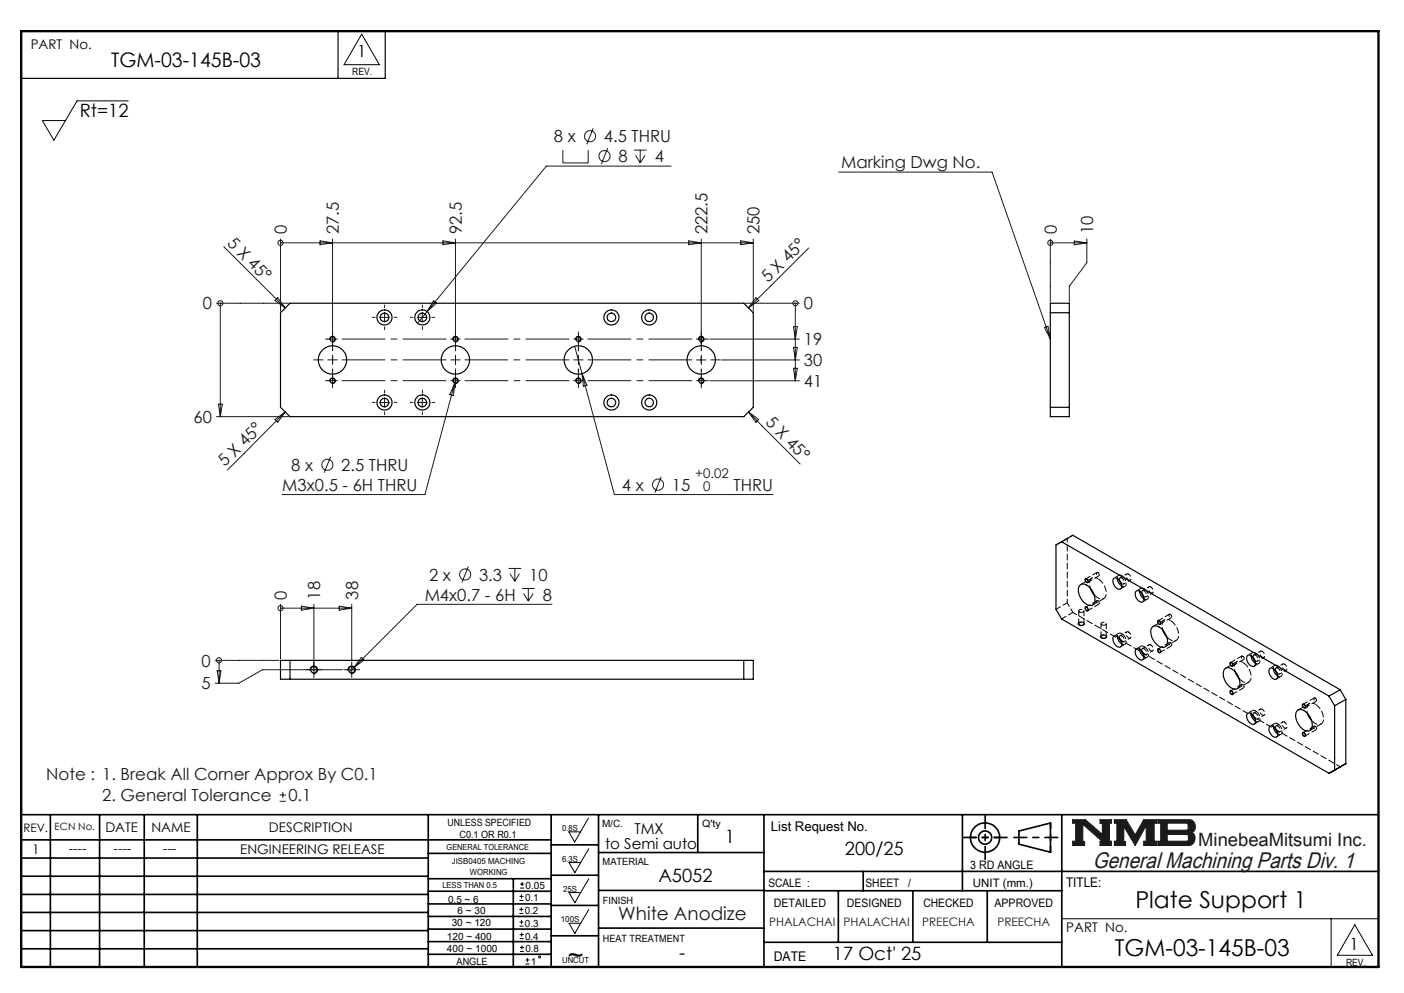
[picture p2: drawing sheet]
<svg xmlns="http://www.w3.org/2000/svg" width="297mm" height="210mm" viewBox="0 0 297 210" stroke-linecap="round" stroke-linejoin="round" font-family="sans-serif">
<g fill="none" stroke="#000" stroke-width=".35">
<path d="M4.5 172.3h287.1M4.5 177.6h112.1M10.7 172.3v32.2M21.1 172.3v32.2M30.5 172.3v32.2M41.7 172.3v32.2M90.6 172.3v32.2M116.6 172.3v32.2M116.6 178.7h10M126.6 172.3v32.2M147.6 172.3v8M161.6 172.3v32.2"/>
<path d="M203.6 172.3v16.1M215.5 175.7l6.7-1.6v6.1l-6.7-1.7zM224.6 172.3v32.2M4.5 185.3h86.1M4.5 181.5h86.1M4.5 189.2h86.1M4.5 193h86.1M4.5 196.8h86.1M90.6 199.1h26M90.6 193.8h26M90.6 188.5h26M90.6 191.2h26"/>
<path d="M90.6 180.5h26M90.6 185.8h26M90.6 196.5h26M108.6 185.8v18.5M116.6 185.1h10M116.6 191.5h10M116.6 197.9h10M126.6 196.3h35M126.6 188.3h35M126.6 180.3h35M161.6 184.3h130M161.6 199.3h63"/>
<path d="M161.6 188.4h63M177.3 188.4v10.9M182.6 184.3v4.1M193.1 188.4v10.9M208.8 188.4v10.9M4.5 200.7h86.1M90.6 201.8h26"/>
<circle cx="208.4" cy="177.1" r="3.1"/>
<circle cx="208.4" cy="177.1" r="1.4"/>
</g>
<path d="M226.9 173.3h2.7l3.6 3.2v-2.4h-.5v-.8h2.4v.8h-.4v3.8h.4v.9h-2.4v-.9h.5l-4.1-3.6v3.6h.3v.9h-2.5v-.9h.6v-3.8h-.6zM235.7 173.3h2.5l1.9 3.3 1.8-3.3h2.8v.8h-.5v3.8h.5v.9h-2.8v-.9h.6v-3.3l-2.4 4.2-2.4-4v3.2h.4v.8h-2.4v-.9h.6v-3.8h-.6zM244.9 173.3h6.6a1.48 1.48 0 0 1 1.3 1.2 1.48 1.48 0 0 1-.7 1.6 1.48 1.48 0 0 1 .7 1.6 1.48 1.48 0 0 1-1.4 1.1h-6.5v-.9h.6v-3.8h-.6zM246.9 174.1h4.1l.3 .2v1l-.3 .3h-4.1zM246.9 176.5h4.2l.3 .3v.8l-.4 .3h-4.1z" fill="none" stroke="#191924" stroke-width=".21"/>
<path d="M76.5 7.2l3.8 6.5h-7.5zM120.3 175.9h2.5l-1.2 2.2zM124.5 173l-1.7 2.9M124.5 179.5l-1.7 2.9M120.4 182.4h2.4l-1.2 2.2zM120.4 188.8h2.4l-1.2 2.1zM120.4 195.3h2.4l-1.2 2.1zM124.5 185.9l-1.7 2.9M124.5 192.4l-1.7 2.9M224.6 194.3h67M281.6 194.3v10.2M286.6 195.6l3.7 6.4h-7.4z" fill="none" stroke="#000" stroke-width=".21"/>
<path d="M4.5 6.6h287.1" fill="none" stroke="#000" stroke-width=".21" stroke-dasharray="6.3 1.3 1.3 1.3" stroke-dashoffset="1.9"/>
<path d="M71.5 6.6v10M81.5 6.6v10h-77" fill="none" stroke="#000" stroke-width=".25"/>
<path d="M205.3 177.1h6.2M222.2 174v6.2" fill="none" stroke="#000" stroke-width=".35" stroke-dasharray="15.2 1.3 1.3 1.3" stroke-dashoffset="14.1"/>
<path d="M203.8 177.1h9.2M208.4 172.5v9.2M214.5 177.1h9.3" fill="none" stroke="#000" stroke-width=".35" stroke-dasharray="15.2 1.3 1.3 1.3" stroke-dashoffset="12.5"/>
<path d="M4.5 6.6h287.1v197.9h-287.1z" fill="none" stroke="#000" stroke-width=".5"/>
<path d="M226.9 173.3v.8h.6v3.8h-.6v.9h2.5v-.9h-.3v-3.6l4.1 3.6h-.5v.9h2.4v-.9h-.4v-3.8h.4v-.8h-2.4v.8h.5v2.4l-3.6-3.2zM235.7 173.3v.8h.6v3.8h-.6v.9h2.4v-.8h-.4v-3.2l2.4 4 2.4-4.2v3.3h-.6v.9h2.8v-.9h-.5v-3.8h.5v-.8h-2.8l-1.8 3.3-1.9-3.3zM246.9 176.5h4.2l.3 .2v1l-.3 .2h-4.2zM244.9 173.3v.8h.6v3.8h-.6v.9h6.9l.7-.5 .3-.9-.1-.7-.6-.6a1.48 1.48 0 0 0 .7-1.6 1.48 1.48 0 0 0-1.3-1.2zM246.9 174.1h4.1l.3 .2v1.1l-.2 .2h-4.2z" fill-rule="evenodd" fill="#191924"/>
<g fill="none" stroke="#191924" stroke-width=".21">
<path d="M119.1 31.7v2.8h5.3v-2.8M125.5 27.1l-1.4 3.4M128.6 31.3l-1.4 3.4M134.1 31.7h2.7M134.4 32.8l1 1.7M135.4 31.7v2.8M136.5 32.8l-1.1 1.7M142 35.1h-26.4l-25.3 30.8M177.4 36.4h32.5l12.3 35.2M47.3 52.2l13 12.9M59.3 51.4h.1M59.3 50.5v15.3"/>
<path d="M59.3 51.4h100M67.7 50.9l2.6 .5-2.6 .3zM70.3 50.5v22.4M93.7 50.9l2.6 .5-2.6 .3zM96.3 50.5v22.4M145.7 50.9l2.6 .5-2.6 .3zM148.3 50.5v22.4M156.7 50.9l2.6 .5-2.6 .3zM159.3 50.5v15.3M171.1 52.4l-12.8 12.7M222.2 51.4h.1M222.2 51.4h7.7"/>
<path d="M222.2 50.5v13.3M227.3 51l2.6 .4-2.6 .4zM229.9 50.5v5.1l-3.7 4.9v3.3M45.8 64.1h15.2M46.6 64.1v24M46.6 64.1h.1M58.7 63l1.6 2.1-2.1-1.5zM80.3 67.1h2M81.4 66.1v2M88.3 67.1h2M89.3 66.1v2M90.3 65.9l-2 2.5"/>
<path d="M91.7 63.6l.7 .5-2.1 1.8zM121.6 73.2l8.4 31.4h33.5M123.1 79l1.1 2.5-.8 .2zM147.3 71.7h2M147.3 76.1h2M148.3 75.1v2M150.1 71.7h19M152.6 76.1h16.5M157.6 64.1h11.5M159.9 63l.6 .6-2.2 1.5zM167.9 69.1h.8l-.5 2.6zM167.9 73.5h.8l-.5 2.6z"/>
<path d="M167.9 77.9h.8l-.5 2.6zM168.2 64.1h.1M168.2 64.1v16.4M220.9 69.3l.8-.3 .5 2.6zM45.8 88.1h15.2M46.2 85.5h.8l-.4 2.6zM58.2 88.7l2.1-1.6-1.5 2.2zM60.3 87.1l-12.2 12.3M69.9 96.6l-1.3 3.4M80.3 85.1h2M81.4 84.1v2M88.3 85.1h2"/>
<path d="M89.3 84.1v2M96.2 81l-6.3 23.6h-30.2M96.2 81l-.3 2.7-.8-.2zM96.4 80l-.2 1M150.1 80.5h19M158.3 87.1l2.2 1.6-.6 .6zM158.3 87.1l11 11M99.1 119.8l-1.4 3.4M139.9 100.8l-1.4 3.4M45.5 139.7h13.5M46.4 139.7v4.8M46.4 139.7h.1"/>
<path d="M59.3 128.6h.1M59.3 127.8v11.5M59.3 128.6h15.1M63.7 128.2l2.7 .4-2.7 .4zM66.4 127.8v14.9M71.8 128.2l2.6 .4-2.6 .4zM74.4 127.8v11.9M76.4 139l.6 .6-2.1 1.6zM107.6 120.2h2.6M107.9 121.3l1 1.6M108.9 120.2v2.7M109.9 121.3l-1 1.6"/>
<path d="M110.4 124.5h2.7M110.8 125.5l1 1.6M111.8 124.5v2.6M112.8 125.5l-1 1.6M116.8 127.8h-28.6l-13.3 13.4M45.9 141.8h.8l-.3 2.7zM72.4 141.6h-16.9l-5 2.9h-5M73.4 141.6h2M74.4 140.6v2.1M74.9 141.2l-1 .9M59.2 169.5h1.3M59.2 168.1h1.3"/>
<path d="M59.8 167.5v1.3"/>
<circle cx="124.8" cy="28.8" r="1.18"/>
<circle cx="127.9" cy="33" r="1.18"/>
<circle cx="59.3" cy="51.4" r=".54"/>
<circle cx="222.2" cy="51.4" r=".55"/>
<circle cx="46.6" cy="64.1" r=".55"/>
<circle cx="168.3" cy="64.1" r=".54"/>
<circle cx="69.2" cy="98.3" r="1.18"/>
<circle cx="139.2" cy="102.5" r="1.17"/>
<circle cx="46.3" cy="139.6" r=".54"/>
<circle cx="59.3" cy="128.6" r=".54"/>
<circle cx="98.4" cy="121.5" r="1.18"/>
</g>
<g fill="none" stroke="#000" stroke-width=".21">
<path d="M27.1 21.3h-10.8l-4.9 8.4-2.4-4.2h4.9M69.7 71.9a.61 .61 0 0 1 .6-.8 .61 .61 0 0 1 .6 .7 .61 .61 0 0 1-.7 .5M95.7 71.9a.61 .61 0 0 1 .6-.8 .61 .61 0 0 1 .6 .7 .61 .61 0 0 1-.7 .5M121.7 71.9a.61 .61 0 0 1 .6-.8 .61 .61 0 0 1 .6 .7 .61 .61 0 0 1-.7 .5M147.7 71.9a.61 .61 0 0 1 .6-.8 .61 .61 0 0 1 .6 .7 .61 .61 0 0 1-.7 .5M69.7 80.7a.6 .6 0 0 1 .6-.8 .6 .6 0 0 1 .6 .7 .6 .6 0 0 1-.7 .5M95.7 80.7a.6 .6 0 0 1 .6-.8 .6 .6 0 0 1 .6 .7 .6 .6 0 0 1-.7 .5M121.7 80.7a.6 .6 0 0 1 .6-.8 .6 .6 0 0 1 .6 .7 .6 .6 0 0 1-.7 .5M147.7 80.7a.6 .6 0 0 1 .6-.8 .6 .6 0 0 1 .6 .7 .6 .6 0 0 1-.7 .5M228.1 131.8a.66 .66 0 0 1 .8-.3 .66 .66 0 0 1 .4 .6 .75 .75 0 0 1-1.2-.3zM229.6 122.4a.5 .5 0 0 1 .5 .2 .5 .5 0 0 1-.1 .7l-.4-.5zM229.6 128.4a.49 .49 0 0 1 .5 .2 .49 .49 0 0 1-.1 .6l-.4-.4z"/>
<path d="M232.9 134.4a.72 .72 0 0 1 1.2 .4 .73 .73 0 0 1-.7 .3 .73 .73 0 0 1-.6-.6zM244.9 131.3a.48 .48 0 0 1 .6 .2 .48 .48 0 0 1-.2 .6l-.4-.3zM244.9 137.3a.5 .5 0 0 1 .5 .2 .5 .5 0 0 1 0 .6l-.4-.3zM65.6 141.8a.8 .8 0 0 1 .7-1 .8 .8 0 0 1 .9 .9 .8 .8 0 0 1-1 .7M73.6 141.8a.79 .79 0 0 1 .7-.9 .79 .79 0 0 1 .9 .8 .79 .79 0 0 1-1 .7M260.2 140.1a.46 .46 0 0 1 .6 .2 .46 .46 0 0 1-.2 .6l-.4-.3zM260.2 146a.5 .5 0 0 1 .6 .3 .5 .5 0 0 1-.2 .6l-.4-.4zM275.6 148.9a.51 .51 0 0 1 .5 .3 .51 .51 0 0 1-.1 .6l-.5-.4zM275.6 154.9a.51 .51 0 0 1 .5 .3 .51 .51 0 0 1-.1 .6l-.4-.4zM109.9 193.2h.8M109.9 192.3h.8M109.9 195.9h.8"/>
<path d="M109.9 195h.8M109.9 190.4h.8M109.9 189.6h.8M109.9 198.5h.9M109.9 197.7h.9M110 187.8h.9M110 187h.9M110.3 191.9v.8M110.3 189.2v.8M110.3 194.6v.8M110.3 197.2v.9M110.4 199.9v.9"/>
<path d="M110.5 186.5v.9M110 201.2h.8M110 200.4h.8M111.2 203.9h.8M111.2 203h.8M111.6 202.6v.8"/>
<circle cx="114.1" cy="202.4" r=".21"/>
</g>
<g fill="none" stroke="#191924" stroke-width=".21" stroke-dasharray="15.2 1.3 1.3 1.3">
<path d="M68.4 76.1h-2M69.4 71.7h-.5M70.4 71.7v-1M70.4 71.7h-1M70.4 71.7v1M70.4 71.7h1M70.4 70.7v-.5M70.4 76.1v-1M70.4 76.1h-1M70.4 76.1v1M70.4 76.1h1M70.4 74.1v-2"/>
<path d="M70.4 78.1v2M79.4 67.1h-.6M81.4 65.1v-.6M81.4 69.1v.6M83.4 67.1h.6M87.4 67.1h-.6M89.4 65.1v-.6M89.4 69.1v.6M91.4 67.1h.6M96.4 71.7v-1M96.4 71.7h-1M96.4 71.7v1"/>
<path d="M96.4 71.7h1M96.4 70.7v-.5M96.4 76.1v-1M96.4 76.1h-1M96.4 76.1v1M96.4 76.1h1M96.4 74.1v-2M96.4 78.1v2M122.4 71.7v-1M122.4 71.7h-1M122.4 71.7v1M122.4 71.7h1"/>
<path d="M122.4 70.7v-.5M122.4 76.1v-1M122.4 76.1h-1M122.4 76.1v1M122.4 76.1h1M122.4 74.1v-2M122.4 78.1v2M148.4 70.7v-.5M148.4 74.1v-2M148.4 78.1v2M149.4 71.7h.5M150.4 76.1h2"/>
<path d="M69.4 80.5h-.5M70.4 80.5v-1M70.4 80.5h-1M70.4 80.5v1M70.4 80.5h1M70.4 81.5v.5M79.4 85.1h-.6M81.4 83.1v-.6M81.4 87.1v.6M83.4 85.1h.6M87.4 85.1h-.6M89.4 83.1v-.6"/>
<path d="M89.4 87.1v.6M91.4 85.1h.6M96.4 80.5v-1M96.4 80.5h-1M96.4 80.5v1M96.4 80.5h1M96.4 81.5v.5M122.4 80.5v-1M122.4 80.5h-1M122.4 80.5v1M122.4 80.5h1M122.4 81.5v.5"/>
<path d="M148.4 80.5v-1M148.4 80.5h-1M148.4 80.5v1M148.4 80.5h1M148.4 81.5v.5M149.4 80.5h.5M65.4 141.6h-.7M66.4 140.6v-.6M66.4 142.6v.7M67.4 141.6h.7M73.4 141.6h-.7M74.4 140.6v-.6"/>
<path d="M74.4 142.6v.7M75.4 141.6h.7"/>
</g>
<path d="M70.4 78.5v-4.8M96.4 78.5v-4.8M122.4 78.5v-4.8M148.4 78.5v-4.8" fill="none" stroke="#191924" stroke-width=".21" stroke-dasharray="15.2 1.3 1.3 1.3" stroke-dashoffset="14.7"/>
<path d="M72.4 71.7h22M72.4 76.1h22M98.4 71.7h22M98.4 76.1h22M124.4 71.7h22M124.4 76.1h22M72.4 80.5h22M98.4 80.5h22M124.4 80.5h22" fill="none" stroke="#191924" stroke-width=".21" stroke-dasharray="15.2 1.3 1.3 1.3" stroke-dashoffset="6.1"/>
<g fill="none" stroke="#000" stroke-width=".25">
<path d="M61.3 64.1h96l2 2v20l-2 2h-96l-2-2v-20zM222.2 64.1h4v24h-4zM222.2 66.1h4M222.2 86.1h4M224.6 114.6l-1.2 .6v13.7l1.2 2 56.5 32.6M224.6 114.6l56.5 32.6M224.6 114.6l2.3-1.4 56.6 32.7M59.3 139.7h100v3.9h-100zM61.3 139.7v3.9M157.3 139.7v3.9M228.5 123.7a1.77 1.77 0 0 1 2.4 1 2.86 2.86 0 0 1 .5 3.1 1.61 1.61 0 0 1-2.4-.8 2.85 2.85 0 0 1-.5-3.3zM229.6 122.5a.39 .39 0 0 1 .5 .2 .39 .39 0 0 1-.1 .5l-.3-.3z"/>
<path d="M229.7 128.4a.42 .42 0 0 1 .4 .3 .42 .42 0 0 1-.1 .5l-.4-.4zM230.6 124.4l.9 1.4M235.5 122.4a1.18 1.18 0 0 1 1.7 1 .73 .73 0 0 1-.1 1.1 .73 .73 0 0 1-1.1-.2 1.83 1.83 0 0 1-.5-1.9zM235.5 134.7a.87 .87 0 0 1 1.4 .4 1.11 1.11 0 0 1 0 1.8 1.8 1.8 0 0 1-1.4-2.2zM236.4 122.3a1.97 1.97 0 0 0 .9 1.7M236.4 134.6a1.97 1.97 0 0 0 .9 1.6M236.8 122.7l.4 .7M236.8 134.9l.4 .8M240.2 125.1a1.15 1.15 0 0 1 1.7 1 .72 .72 0 0 1 .1 .9 .72 .72 0 0 1-.8 .3 1.82 1.82 0 0 1-1-2.2zM240.3 137.3a1.47 1.47 0 0 1 1.7 1.5 .65 .65 0 0 1-.4 .8 .65 .65 0 0 1-.8-.4 1.62 1.62 0 0 1-.5-1.9zM241.1 125.1a2.06 2.06 0 0 0 .9 1.6M241.1 137.3a2.06 2.06 0 0 0 .9 1.6"/>
<path d="M241.5 125.4l.4 .7M241.5 137.6l.4 .8M243.6 132.8a1.19 1.19 0 0 1 1.9 0 3.2 3.2 0 0 1 1.2 3.8 1.41 1.41 0 0 1-2.2-.5 3.3 3.3 0 0 1-.9-3.3zM244.9 137.3a.4 .4 0 0 1 .5 .2 .4 .4 0 0 1-.1 .5l-.2-.1zM245 131.3a.43 .43 0 0 1 .4 .3 .43 .43 0 0 1-.1 .4l-.4-.4zM246 133.2l.8 1.5M263.9 138.6a1.42 1.42 0 0 1 1.7 1.6 .65 .65 0 0 1-.5 .8 .65 .65 0 0 1-.8-.4 1.65 1.65 0 0 1-.4-2zM264.7 138.6a2.05 2.05 0 0 0 .9 1.7M265.1 139l.4 .7M259.1 141.4a1.85 1.85 0 0 1 2.4 1 2.56 2.56 0 0 1 .3 3.2 2 2 0 0 1-2.4-1.2 2.58 2.58 0 0 1-.3-3zM260.2 140.2a.39 .39 0 0 1 .5 .2 .39 .39 0 0 1-.1 .5l-.3-.3zM260.2 146.2a.39 .39 0 0 1 .5 .1 .39 .39 0 0 1-.1 .6l-.3-.3z"/>
<path d="M261.3 142.1l.8 1.4M263.9 150.9a1.47 1.47 0 0 1 1.7 1.6 .65 .65 0 0 1-.5 .7 .65 .65 0 0 1-.8-.3 1.62 1.62 0 0 1-.4-2zM264.7 150.9a2.06 2.06 0 0 0 .9 1.6M265.1 151.3l.4 .7M268.6 153.6a1.47 1.47 0 0 1 1.7 1.6 .65 .65 0 0 1-.4 .8 .65 .65 0 0 1-.8-.4 1.51 1.51 0 0 1-.5-2zM268.6 141.3a1.47 1.47 0 0 1 1.7 1.6 .65 .65 0 0 1-.4 .8 .65 .65 0 0 1-.8-.4 1.53 1.53 0 0 1-.5-2zM269.3 141.4a2.22 2.22 0 0 0 1 1.6M269.3 153.6a2.22 2.22 0 0 0 1 1.6M269.8 141.7l.4 .7M269.8 154l.4 .7M274.4 150.3a1.55 1.55 0 0 1 2.2 .6 3.1 3.1 0 0 1 .7 3.4 1.41 1.41 0 0 1-2.1-.5 2.99 2.99 0 0 1-.8-3.5zM275.6 149a.39 .39 0 0 1 .4 .2 .39 .39 0 0 1-.1 .5l-.3-.2z"/>
<path d="M275.6 155a.39 .39 0 0 1 .4 .2 .39 .39 0 0 1-.1 .5l-.3-.3zM276.6 150.9l.8 1.5M281.1 147.2l1.2 2.1M282.3 149.3v13.6M283.5 145.9l-2.4 1.3M283.5 145.9l1.2 2M284.7 147.9l-2.4 1.4M284.7 147.9v13.6M282.3 162.9l-1.2 .6M284.7 161.5l-2.4 1.4M284.7 161.5l-3.6 2"/>
<circle cx="70.3" cy="76.1" r="3"/>
<circle cx="70.3" cy="71.7" r=".5"/>
<circle cx="81.3" cy="67.1" r="1.6"/>
<circle cx="81.3" cy="67.1" r=".92"/>
<circle cx="89.3" cy="67.1" r="1.6"/>
<circle cx="89.3" cy="67.1" r=".92"/>
<circle cx="96.3" cy="76.1" r="3"/>
<circle cx="96.3" cy="71.7" r=".5"/>
<circle cx="122.3" cy="76.1" r="3"/>
<circle cx="122.3" cy="71.7" r=".5"/>
<circle cx="129.3" cy="67.1" r="1.6"/>
<circle cx="129.3" cy="67.1" r=".92"/>
<circle cx="137.3" cy="67.1" r=".91"/>
<circle cx="137.3" cy="67.1" r="1.6"/>
<circle cx="148.3" cy="76.1" r="3"/>
<circle cx="148.3" cy="71.7" r=".5"/>
<circle cx="70.3" cy="80.5" r=".5"/>
<circle cx="81.3" cy="85.1" r="1.6"/>
<circle cx="81.3" cy="85.1" r=".9"/>
<circle cx="89.3" cy="85.1" r="1.6"/>
<circle cx="89.3" cy="85.1" r=".9"/>
<circle cx="96.3" cy="80.5" r=".5"/>
<circle cx="122.3" cy="80.5" r=".5"/>
<circle cx="129.3" cy="85.1" r="1.6"/>
<circle cx="129.3" cy="85.1" r=".9"/>
<circle cx="137.3" cy="85.1" r=".89"/>
<circle cx="137.3" cy="85.1" r="1.6"/>
<circle cx="148.3" cy="80.5" r=".5"/>
<circle cx="66.4" cy="141.7" r=".66"/>
<circle cx="74.4" cy="141.6" r=".65"/>
</g>
<g fill="none" stroke="#000" stroke-width=".21" stroke-dasharray="1.3 .6" stroke-dashoffset=".7">
<path d="M226.9 113.2l-1.1 .7M232.3 122.4a1.12 1.12 0 0 0-1.4-.1 1.12 1.12 0 0 0-.4 1.3l.2 .8M237.3 121.8a.57 .57 0 0 0-.6-.1 .57 .57 0 0 0-.3 .6M237.3 134a.57 .57 0 0 0-.6-.1 .57 .57 0 0 0-.3 .6M238.7 121.4a.44 .44 0 0 0-.5 .2 .44 .44 0 0 0 .1 .6 .48 .48 0 0 0 .4 .5 .48 .48 0 0 0 .6-.3l-.2-.5-.4-.5M238.7 133.7a.44 .44 0 0 0-.5 .2 .44 .44 0 0 0 .1 .5 .48 .48 0 0 0 .4 .5 .48 .48 0 0 0 .6-.2l-.2-.6-.4-.4M242 124.5a.58 .58 0 0 0-.6-.1 .58 .58 0 0 0-.3 .6M242 136.7a.58 .58 0 0 0-.6 0 .58 .58 0 0 0-.3 .6M243.4 124.1a.44 .44 0 0 0-.5 .2 .44 .44 0 0 0 .1 .6 .48 .48 0 0 0 .4 .5 .48 .48 0 0 0 .6-.3l-.2-.5-.4-.5M243.4 136.4a.44 .44 0 0 0-.5 .2 .44 .44 0 0 0 .1 .6 .48 .48 0 0 0 .4 .5 .48 .48 0 0 0 .6-.3l-.2-.6-.4-.4M247.6 131.2a1.12 1.12 0 0 0-1.4 0 1.12 1.12 0 0 0-.4 1.3l.2 .7M265.6 138.1a.58 .58 0 0 0-.7-.1 .58 .58 0 0 0-.2 .6"/>
<path d="M267 137.7a.44 .44 0 0 0-.6 .2 .44 .44 0 0 0 .2 .6 .48 .48 0 0 0 .4 .5 .48 .48 0 0 0 .5-.3l-.1-.5-.4-.5M262.9 140.1a1.12 1.12 0 0 0-1.4-.1 1.12 1.12 0 0 0-.4 1.3l.2 .8M265.6 150.3a.58 .58 0 0 0-.7 0 .58 .58 0 0 0-.2 .6M267 150a.44 .44 0 0 0-.6 .2 .44 .44 0 0 0 .2 .6 .48 .48 0 0 0 .4 .5 .48 .48 0 0 0 .5-.3l-.1-.6-.4-.4M270.3 140.8a.57 .57 0 0 0-.6-.1 .57 .57 0 0 0-.3 .7M270.3 153.1a.57 .57 0 0 0-.6-.1 .57 .57 0 0 0-.3 .6M271.7 140.5a.44 .44 0 0 0-.5 .2 .44 .44 0 0 0 .1 .5 .48 .48 0 0 0 .4 .5 .48 .48 0 0 0 .6-.2l-.2-.6-.4-.4M271.7 152.7a.44 .44 0 0 0-.5 .2 .44 .44 0 0 0 .1 .6 .48 .48 0 0 0 .4 .5 .48 .48 0 0 0 .6-.3l-.2-.5-.4-.5M278.2 148.9a1.12 1.12 0 0 0-1.4 0 1.12 1.12 0 0 0-.3 1.3l.1 .7"/>
</g>
<path d="M231.5 125.8a1.55 1.55 0 0 0 2.2 .6 3.3 3.3 0 0 0-1.4-4M246.8 134.7a1.55 1.55 0 0 0 2.3 .5 3.3 3.3 0 0 0-1.5-4M262.1 143.5a1.55 1.55 0 0 0 2.3 .6 3.3 3.3 0 0 0-1.5-4M277.5 152.3a1.55 1.55 0 0 0 2.2 .6 3.3 3.3 0 0 0-1.5-4" fill="none" stroke="#000" stroke-width=".21" stroke-dasharray="1.3 .6" stroke-dashoffset="-.2"/>
<g fill="none" stroke="#000" stroke-width=".21" stroke-dasharray="1.3 .6" stroke-dashoffset=".5">
<path d="M225.8 113.9v13.6M232.3 121.1l-.2-.1a.39 .39 0 0 0-.1 .5 .39 .39 0 0 0 .5 .2l-.2-.6M232.3 127.1l-.2-.1a.39 .39 0 0 0-.1 .5 .39 .39 0 0 0 .5 .2l-.2-.6M236.7 121.7l-1 .5M236.7 133.9l-1 .6M237 124.5l1-.5M237 136.8l1-.6M237.3 122.2h-.4l-.1 .5M237.3 134.5h-.4l-.1 .4M241.4 124.4l-1 .6M241.4 136.7l-1 .5M241.8 127.3l.9-.6"/>
<path d="M241.8 139.5l.9-.5M242 125l-.4-.1-.1 .5M242 137.2h-.4l-.1 .4M247.6 129.9h-.1a.39 .39 0 0 0-.1 .5 .39 .39 0 0 0 .4 .1l-.2-.6M247.6 135.9h-.1a.39 .39 0 0 0-.1 .5 .39 .39 0 0 0 .4 .1l-.2-.6M262.9 138.8l-.1-.1a.39 .39 0 0 0-.1 .5 .39 .39 0 0 0 .5 .2l-.3-.6M264.9 138l-.9 .6M265.6 138.6l-.4-.1-.1 .5M262.9 144.8l-.1-.1a.39 .39 0 0 0-.1 .5 .39 .39 0 0 0 .5 .2l-.3-.6M264.9 150.3l-.9 .5M265.3 140.9l1-.6M265.3 153.1l1-.5"/>
<path d="M265.6 150.8h-.4l-.1 .4M269.7 140.7l-1 .6M269.7 153l-1 .5M270 143.6l1-.6M270 155.8l1-.5M270.3 141.3h-.4l-.1 .4M270.3 153.5h-.4l-.1 .5M278.2 147.6h-.1a.39 .39 0 0 0-.1 .5 .39 .39 0 0 0 .5 .1l-.3-.6M278.2 153.6h-.1a.39 .39 0 0 0-.1 .5 .39 .39 0 0 0 .5 .1l-.3-.6"/>
</g>
<path d="M237.3 123.9a.63 .63 0 0 0 .8 0 .63 .63 0 0 0 .1-.8l-.3-.8-.6-.5M237.3 136.2a.63 .63 0 0 0 .8-.1 .63 .63 0 0 0 .1-.8l-.3-.7-.6-.6M242 126.7a.63 .63 0 0 0 .9-.1 .63 .63 0 0 0 0-.8l-.3-.8-.6-.5M242 138.9a.63 .63 0 0 0 .9 0 .63 .63 0 0 0 0-.9l-.3-.7-.6-.6M265.6 140.3a.63 .63 0 0 0 .8-.1 .63 .63 0 0 0 .1-.8l-.3-.8-.6-.5M265.6 152.5a.63 .63 0 0 0 .8 0 .63 .63 0 0 0 .1-.8l-.3-.8-.6-.6M270.3 143a.63 .63 0 0 0 .8-.1 .63 .63 0 0 0 .1-.8l-.3-.7-.6-.6M270.3 155.2a.63 .63 0 0 0 .8 0 .63 .63 0 0 0 .1-.8l-.3-.8-.6-.5" fill="none" stroke="#000" stroke-width=".21" stroke-dasharray="1.3 .6" stroke-dashoffset="-.1"/>
<path d="M237.2 123.4a.39 .39 0 0 0 .6 0 .39 .39 0 0 0 0-.5l-.5-.7M237.2 135.6a.39 .39 0 0 0 .6 .1 .39 .39 0 0 0 0-.6l-.5-.6M241.9 126.1a.39 .39 0 0 0 .6 .1 .39 .39 0 0 0 0-.6l-.5-.6M241.9 138.4a.39 .39 0 0 0 .6 0 .39 .39 0 0 0 0-.6l-.5-.6M265.5 139.7a.39 .39 0 0 0 .6 .1 .39 .39 0 0 0 0-.6l-.5-.6M265.5 152a.39 .39 0 0 0 .6 0 .39 .39 0 0 0 0-.6l-.5-.6M270.2 142.4a.39 .39 0 0 0 .6 .1 .39 .39 0 0 0 0-.6l-.5-.6M270.2 154.7a.39 .39 0 0 0 .6 0 .39 .39 0 0 0 0-.5l-.5-.7" fill="none" stroke="#000" stroke-width=".21" stroke-dasharray="1.3 .6" stroke-dashoffset=".6"/>
<path d="M225.8 127.5l1.1 2M226.9 129.5l56.6 32.7" fill="none" stroke="#000" stroke-width=".21" stroke-dasharray="1.3 .6" stroke-dashoffset=".4"/>
<g fill="none" stroke="#000" stroke-width=".21" stroke-dasharray="1.3 .6" stroke-dashoffset=".2">
<path d="M223.4 115.2l2.4-1.3M223.4 128.8l2.4-1.3M224.6 130.9l2.3-1.4M228.2 129.2v2.7M228.4 129.4l-.1-.1a.51 .51 0 0 1 .4-.4 .51 .51 0 0 1 .6 .4l-.4 .2-.5-.1M228.4 132.1h-.1a.51 .51 0 0 1 .4-.5 .51 .51 0 0 1 .6 .4l-.4 .2-.5-.1M229.3 131.9v-2.7M230.1 123.1l2.4-1.3M230.1 129.1l2.4-1.3M231 122.2l-2.4 1.4M231.1 127.9l2.4-1.3M232 121.1l-2.3 1.3"/>
<path d="M232 127l-2.3 1.4M232.9 131.9v2.7M233.1 132.1h-.1a.51 .51 0 0 1 .5-.5 .51 .51 0 0 1 .5 .4l-.4 .2-.5-.1M233.1 134.9l-.1-.1a.51 .51 0 0 1 .5-.5 .51 .51 0 0 1 .5 .5l-.4 .1h-.5M234 134.6v-2.7M245.4 132l2.4-1.4M245.4 138l2.4-1.4M246.3 131.1l-2.3 1.4M246.5 136.8l2.3-1.4M247.4 129.9l-2.4 1.4M247.4 135.9l-2.4 1.3M261.6 139.9l-2.3 1.4"/>
<path d="M262.7 138.7l-2.4 1.4M260.7 140.8l2.4-1.3M260.7 146.8l2.4-1.3M261.8 145.6l2.3-1.3M262.7 144.7l-2.4 1.4M276.1 149.7l2.3-1.4M276.1 155.7l2.3-1.4M277 148.8l-2.4 1.3M277.1 154.5l2.4-1.4M278 147.6l-2.4 1.4M278 153.6l-2.4 1.3"/>
</g>
<g fill="none" stroke="#000" stroke-width=".21" stroke-dasharray="1.3 .6" stroke-dashoffset=".8">
<path d="M237.7 123.5l1.4-.8M237.7 135.7l1.4-.8M238.4 121.4l-1.5 .8M238.4 133.6l-1.5 .8M242.4 126.2l1.4-.8M242.4 138.5l1.4-.9M243.1 124.1l-1.4 .8M243.1 136.3l-1.4 .9M266 139.8l1.4-.8M266.6 137.7l-1.4 .8M266 152.1l1.4-.8M266.6 150l-1.4 .8"/>
<path d="M270.7 142.5l1.4-.8M270.7 154.8l1.4-.8M271.4 140.4l-1.5 .8M271.4 152.7l-1.5 .8"/>
</g>
<g font-size="4.9">
<text x="240.2" y="192">Plate Support 1</text>
<text x="120.1" y="203.7">~</text>
<text x="235.8" y="202.1">TGM-03-145B-03</text>
</g>
<text font-size="4.7" fill="#191924" x="231.2" y="183.6">General Machining Parts Div. 1</text>
<text font-size="4.2" x="23.5" y="14.3">TGM-03-145B-03</text>
<g font-size="3.9">
<text x="16.9" y="24.6">Rt=12</text>
<text x="153.3" y="178.4">1</text>
<text x="178.7" y="180.8">200/25</text>
<text x="139.3" y="186.6">A5052</text>
<text x="143.7" y="202.9">-</text>
<text x="176.2" y="203.1">17 Oct' 25</text>
</g>
<g font-size="3.9" fill="#191924">
<text x="253.5" y="178.9">MinebeaMitsumi Inc.</text>
<text x="130.8" y="194.7">White Anodize</text>
</g>
<g font-size="3.5">
<text x="75.6" y="12.1">1</text>
<text x="285.5" y="200.9">1</text>
</g>
<g font-size="3.5" fill="#191924">
<text x="117.2" y="30.1">8 x</text>
<text x="127.8" y="30.1">4.5 THRU</text>
<text x="130.8" y="34.3">8</text>
<text x="138.5" y="34.3">4</text>
<text x="177.9" y="35.6">Marking Dwg No.</text>
<text x="47.9" y="51.6" transform="rotate(45 47.9 51.6)">5 X 45°</text>
<text x="60.7" y="49.5" transform="rotate(-90 60.7 49.5)">0</text>
<text x="71.7" y="49.5" transform="rotate(-90 71.7 49.5)">27.5</text>
<text x="97.7" y="49.5" transform="rotate(-90 97.7 49.5)">92.5</text>
<text x="149.7" y="49.5" transform="rotate(-90 149.7 49.5)">222.5</text>
<text x="160.7" y="49.5" transform="rotate(-90 160.7 49.5)">250</text>
<text x="223.5" y="49.6" transform="rotate(-90 223.5 49.6)">0</text>
<text x="231.3" y="49.6" transform="rotate(-90 231.3 49.6)">10</text>
<text x="162.5" y="59.9" transform="rotate(-45 162.5 59.9)">5 X 45°</text>
<text x="42.9" y="65.4">0</text>
<text x="170.1" y="65.4">0</text>
<text x="170.1" y="73">19</text>
<text x="170.1" y="77.4">30</text>
<text x="170.1" y="81.8">41</text>
<text x="40.9" y="89.4">60</text>
<text x="161.8" y="89.5" transform="rotate(45 161.8 89.5)">5 X 45°</text>
<text x="47.6" y="98.8" transform="rotate(-45 47.6 98.8)">5 X 45°</text>
<text x="61.6" y="99.6">8 x</text>
<text x="72.2" y="99.6">2.5 THRU</text>
<text x="59.7" y="103.8">M3x0.5 - 6H THRU</text>
<text x="131.6" y="103.8">4 x</text>
<text x="142.1" y="103.8">15</text>
<text x="155.2" y="103.8">THRU</text>
<text x="90.8" y="122.8">2 x</text>
<text x="101.3" y="122.8">3.3</text>
<text x="112" y="122.8">10</text>
<text x="60.7" y="126.8" transform="rotate(-90 60.7 126.8)">0</text>
<text x="67.7" y="126.8" transform="rotate(-90 67.7 126.8)">18</text>
<text x="75.7" y="126.8" transform="rotate(-90 75.7 126.8)">38</text>
<text x="89.8" y="127">M4x0.7 - 6H</text>
<text x="114.8" y="127">8</text>
<text x="42.6" y="141">0</text>
<text x="42.6" y="145.8">5</text>
<text x="9.8" y="164.9">Note : 1. Break All Corner Approx By C0.1</text>
<text x="21.6" y="169.4">2. General Tolerance</text>
<text x="61" y="169.4">0.1</text>
</g>
<g font-size="3.2">
<text x="128" y="179.5">to Semi auto</text>
<text x="134.2" y="176.3">TMX</text>
</g>
<g font-size="2.8">
<text x="6.5" y="10.4">PART No.</text>
<text x="22.3" y="175.9">DATE</text>
<text x="32" y="175.9">NAME</text>
<text x="56.9" y="175.9">DESCRIPTION</text>
<text x="163.1" y="175.7">List Request No.</text>
<text x="6.8" y="180.6">1</text>
<text x="14.5" y="180.3">----</text>
<text x="24" y="180.3">----</text>
<text x="34.5" y="180.3">---</text>
<text x="50.8" y="180.7">ENGINEERING RELEASE</text>
<text x="225.5" y="187.6">TITLE:</text>
<text x="225.6" y="197.2">PART No.</text>
<text x="163.7" y="203.2">DATE</text>
</g>
<g font-size="2.8" fill="#191924">
<text x="147" y="101">+0.02</text>
<text x="148.7" y="103.8">0</text>
</g>
<g font-size="2.5">
<text x="4.9" y="175.9">REV.</text>
<text x="205.2" y="183.8">3 RD ANGLE</text>
<text x="162.5" y="187.5">SCALE :</text>
<text x="163.7" y="191.7">DETAILED</text>
<text x="179.2" y="191.9">DESIGNED</text>
<text x="183.1" y="187.5">SHEET</text>
<text x="192.1" y="187.5">/</text>
<text x="195.3" y="191.9">CHECKED</text>
<text x="205.8" y="187.5">UNIT (mm.)</text>
<text x="210.4" y="191.9">APPROVED</text>
</g>
<g font-size="2.5" fill="#191924">
<text x="162.7" y="195.9">PHALACHAI</text>
<text x="178.4" y="195.9">PHALACHAI</text>
<text x="195.1" y="195.9">PREECHA</text>
<text x="211" y="195.9">PREECHA</text>
</g>
<g font-size="2.1">
<text x="74.5" y="16">REV.</text>
<text x="11.6" y="175.6">ECN No.</text>
<text x="94.7" y="174.7">UNLESS SPECIFIED</text>
<text x="97.2" y="177.3">C0.1 OR R0.1</text>
<text x="127.3" y="174.9">M/C.</text>
<text x="148.6" y="175">Q'ty</text>
<text x="127.5" y="183">MATERIAL</text>
<text x="94.8" y="191">0.5 ~ 6</text>
<text x="111.1" y="190.6">0.1</text>
<text x="111.2" y="188">0.05</text>
<text x="127.6" y="191.1">FINISH</text>
<text x="95.6" y="195.9">30 ~ 120</text>
<text x="96.8" y="193.3">6 ~ 30</text>
<text x="111" y="193.4">0.2</text>
<text x="111.1" y="196.1">0.3</text>
<text x="94.5" y="198.8">120 ~ 400</text>
<text x="94.5" y="201.3">400 ~ 1000</text>
<text x="111.1" y="198.7">0.4</text>
<text x="111.2" y="201.4">0.8</text>
<text x="127.6" y="199.2">HEAT TREATMENT</text>
<text x="96.6" y="204.1">ANGLE</text>
<text x="112.3" y="204.1">1</text>
<text x="284.7" y="204.3">REV.</text>
</g>
<g font-size="1.8">
<text x="94.5" y="179.8">GENERAL TOLERANCE</text>
<text x="118.9" y="175.7">0.8S</text>
<text x="95.6" y="182.8">JISB0405 MACHING</text>
<text x="99.4" y="185.1">WORKING</text>
<text x="118.9" y="182.2">6.3S</text>
<text x="93.6" y="187.8">LESS THAN 0.5</text>
<text x="119.1" y="188.6">25S</text>
<text x="118.6" y="195.1">100S</text>
<text x="118.9" y="203.6">UNCUT</text>
</g>
</svg>
